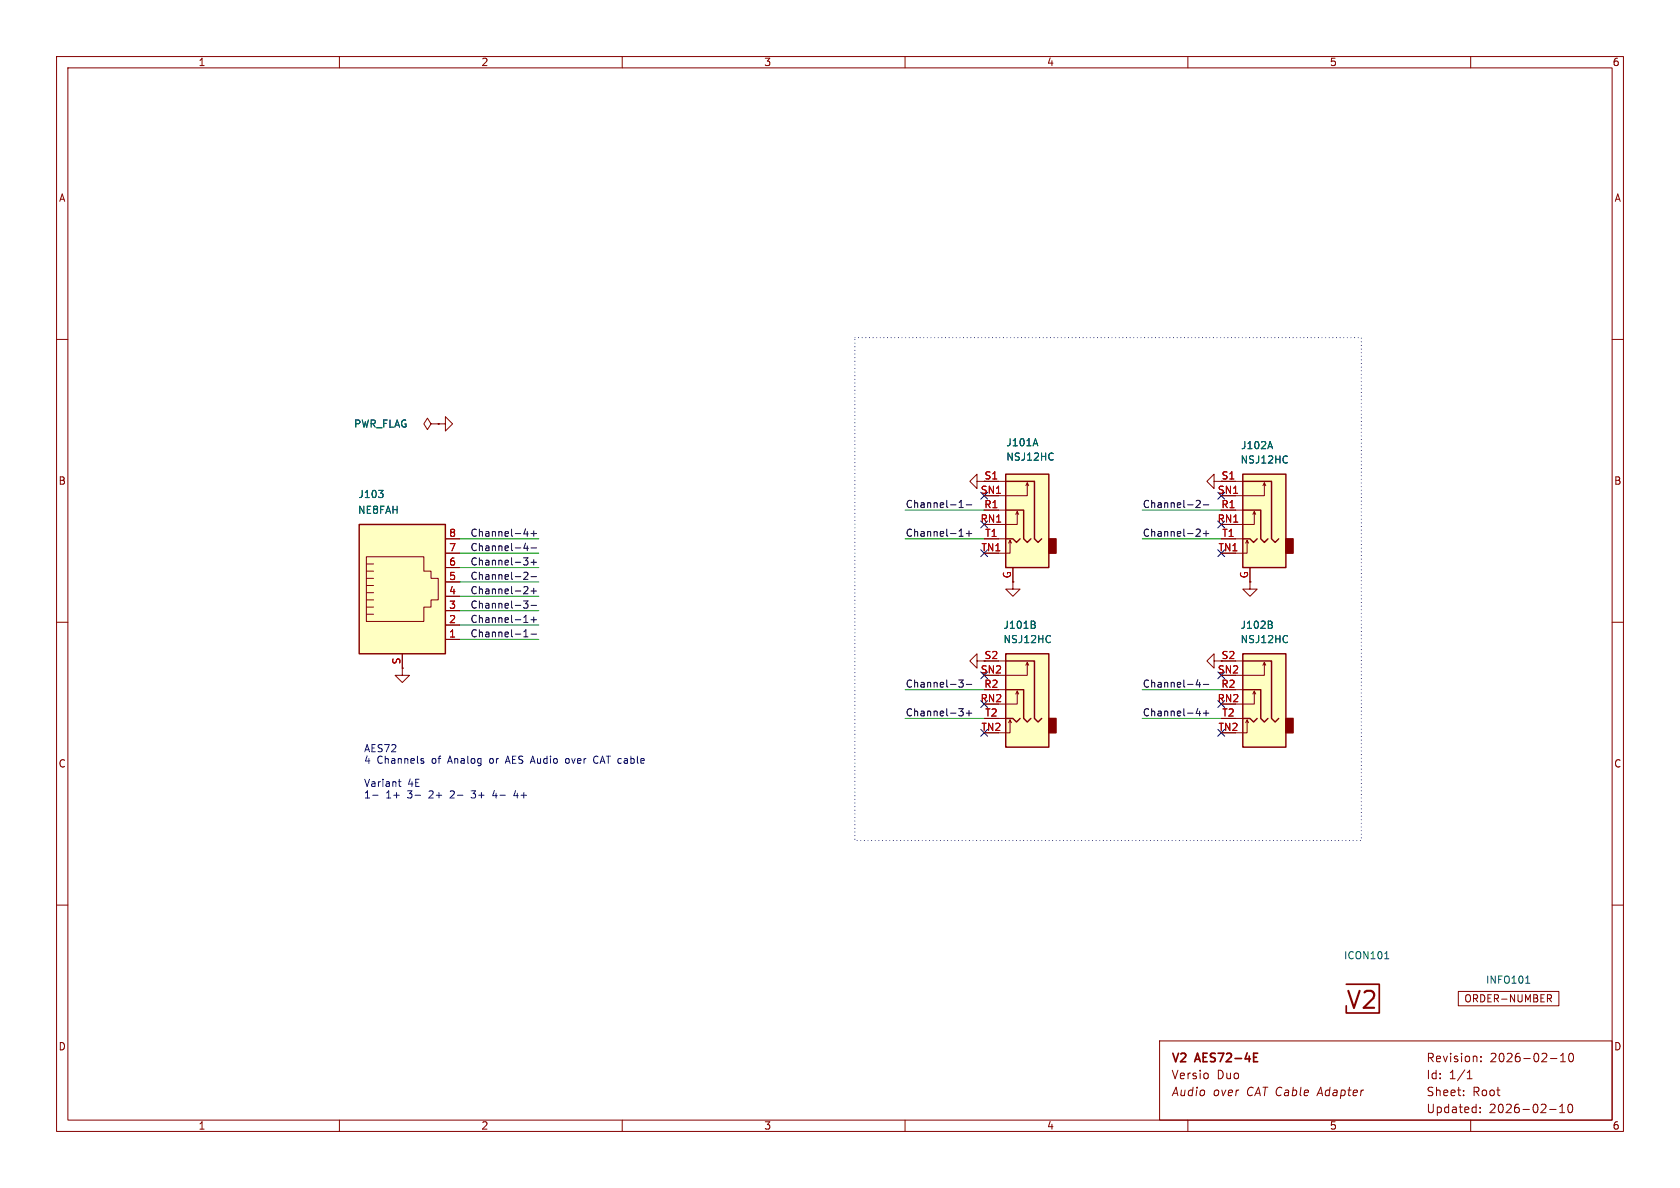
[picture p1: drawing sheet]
<svg xmlns="http://www.w3.org/2000/svg" width="297mm" height="210mm" viewBox="0 0 297 210" stroke-linecap="round" stroke-linejoin="round" font-family="sans-serif">
<g fill="none" stroke="#840000" stroke-width=".18">
<path d="M10 10h277v190h-277zM12 12h273v186h-273zM60 10v2M110 10v2M160 10v2M210 10v2M260 10v2M10 60h2M285 60h2M10 110h2M285 110h2M10 160h2"/>
<path d="M285 160h2M60 198v2M110 198v2M160 198v2M205 184h80v14h-80zM210 198v2M213.5 189.8v.8M258.7 193.6v.1M258.7 192.8v.1M259.4 190.7h.8M259.4 189.6l.4-.4v1.5M260 198v2"/>
<path d="M261.7 196.6v.1M261.7 195.8v.1M261.8 187.6v.1M261.8 186.8v.1M274 196.1h1.1M274.1 187.1h1.1M275.7 196.7h.9M275.7 195.6l.5-.4v1.5M275.9 187.7h.8M275.9 186.6l.4-.4v1.5M277.3 195.3l.2-.1a.81 .81 0 0 1 .6 .6 .81 .81 0 0 1-.3 .8l-.1 .1a.81 .81 0 0 1-.4-1.4zM277.5 186.3l.2-.1a.81 .81 0 0 1 .6 .6 .81 .81 0 0 1-.3 .8l-.2 .1a.81 .81 0 0 1-.3-1.4z"/>
</g>
<path d="M221.6 186.9h.5M221.6 187.7h.7M221.6 186.2h.7" fill="none" stroke="#840000" stroke-width=".3"/>
<path d="M63.5 92.7h15.2v22.9h-15.2z" fill="#ffffc2"/>
<g fill="none" stroke="#840000" stroke-width=".18">
<path d="M64.8 98.4h10.1v2.6h1.3v1.2h1.3v3.8h-1.3v1.3h-1.3v2.6h-10.1zM64.8 99.7h1.2M78.7 95.3h2.6M78.7 97.8h2.6M64.8 103.5h1.2M64.8 104.8h1.2M64.8 106h1.2M64.8 107.3h1.2M64.8 108.6h1.2M64.8 102.2h1.2M64.8 101h1.2M71.1 115.6v2.5"/>
<path d="M78.7 100.3h2.6M78.7 102.9h2.6M78.7 105.4h2.6M78.7 108h2.6M78.7 110.5h2.6M78.7 113h2.6M214.6 116.8v1.3l-1.2-1.3 1.2-1.2v1.2h1.3M221 102.9v1.2h-1.3l1.3 1.3 1.2-1.3h-1.2"/>
</g>
<path d="M63.5 92.7h15.2v22.9h-15.2z" fill="none" stroke="#840000" stroke-width=".25"/>
<path d="M66.9 86.7h.8l-.4 .5M67.6 87.2l.1 .2-.1 .5" fill="none" stroke="#006464" stroke-width=".18"/>
<path d="M219.7 115.6h7.6v16.5h-7.6z" fill="#ffffc2"/>
<path d="M227.3 127h1.3v2.5h-1.3z" fill="#840000" stroke="#840000" stroke-width=".25"/>
<path d="M219.7 115.6h7.6v16.5h-7.6zM219.7 116.8h5.1v10.2l.6 .6 .7-.6M219.7 121.9h3.2v5.1l.6 .6 .7-.6M219.7 127h1.3l.6 .6 .6-.6" fill="none" stroke="#840000" stroke-width=".25"/>
<path d="M218.4 116.8h1.3M223.5 117.1l-.2 .5M223.8 117.6l-.3-.5v2.3h-5.1M218.4 121.9h1.3M218.4 127h1.3M220.5 127.3l-.3 .5M220.7 127.8l-.2-.5v2.2h-2.1M221.7 122.2l-.2 .5M222 122.7l-.3-.5v2.3h-3.3" fill="none" stroke="#840000" stroke-width=".18"/>
<path d="M224.6 110.4l.3 .2v.3l-.2 .2M224.8 109.9l.1 .1-.1 .3" fill="none" stroke="#006464" stroke-width=".18"/>
<path d="M219.7 83.8h7.6v16.5h-7.6z" fill="#ffffc2"/>
<path d="M227.3 95.3h1.3v2.5h-1.3z" fill="#840000" stroke="#840000" stroke-width=".25"/>
<path d="M219.7 83.8h7.6v16.5h-7.6zM219.7 90.2h3.2v5.1l.6 .6 .7-.6M219.7 95.3h1.3l.6 .6 .6-.6M219.7 85.1h5.1v10.2l.6 .6 .7-.6" fill="none" stroke="#840000" stroke-width=".25"/>
<g fill="none" stroke="#840000" stroke-width=".18">
<path d="M214.6 85.1v1.3l-1.2-1.3 1.2-1.3v1.3h5.1M215.9 90.2h3.8M215.9 95.3h3.8M220.5 95.5l-.3 .5M220.7 96l-.2-.5v2.3h-2.1M221.7 90.4l-.2 .5M222 90.9l-.3-.5v2.3h-3.3M223.5 85.3l-.2 .6M223.8 85.9l-.3-.6v2.3h-5.1M71.1 118.1v1.3h-1.3l1.3 1.3 1.3-1.3h-1.3M71.1 118.1h.1M179.1 102.9v1.2h-1.3l1.3 1.3 1.2-1.3h-1.2"/>
<path d="M221 100.3v2.6M257.8 175.3h17.8v2.5h-17.8zM273.6 175.8h.4l.3 .3-.1 .3-.6 .1M273.9 176.5l.4 .6"/>
</g>
<path d="M224.5 78l.5 1.3M244.8 169.5h.7M245 168.4l.2-.2v1.3M269.7 173.8h.7M270 172.7l.1-.2v1.3" fill="none" stroke="#006464" stroke-width=".18"/>
<path d="M238 174h5.8v5.1h-5.8v-1.3" fill="none" stroke="#840000" stroke-width=".3"/>
<path d="M177.8 83.8h7.6v16.5h-7.6z" fill="#ffffc2"/>
<path d="M185.4 95.3h1.3v2.5h-1.3z" fill="#840000" stroke="#840000" stroke-width=".25"/>
<path d="M177.8 83.8h7.6v16.5h-7.6zM177.8 90.2h3.2v5.1l.6 .6 .6-.6M177.8 95.3h1.3l.6 .6 .6-.6M177.8 85.1h5.1v10.2l.6 .6 .6-.6" fill="none" stroke="#840000" stroke-width=".25"/>
<path d="M174 90.2h3.8M174 85.1h3.8M174 95.3h3.8M178.6 95.5l-.3 .5M178.8 96l-.2-.5v2.3h-2.1M179.8 90.4l-.2 .5M180.1 90.9l-.3-.5v2.3h-3.3M181.6 85.3l-.2 .6M181.9 85.9l-.3-.6v2.3h-5.1M179.1 100.3v2.6" fill="none" stroke="#840000" stroke-width=".18"/>
<path d="M183.1 77.5l.4 1.3" fill="none" stroke="#006464" stroke-width=".18"/>
<path d="M177.8 115.6h7.6v16.5h-7.6z" fill="#ffffc2"/>
<path d="M185.4 127h1.3v2.5h-1.3z" fill="#840000" stroke="#840000" stroke-width=".25"/>
<path d="M177.8 115.6h7.6v16.5h-7.6zM177.8 116.8h5.1v10.2l.6 .6 .6-.6M177.8 121.9h3.2v5.1l.6 .6 .6-.6M177.8 127h1.3l.6 .6 .6-.6" fill="none" stroke="#840000" stroke-width=".25"/>
<g fill="none" stroke="#840000" stroke-width=".18">
<path d="M76.2 74.9l-.6-1-.7 1 .7 1 .6-1h1.3M77.5 74.9h.1M77.5 74.9h1.2v-1.2l1.3 1.2-1.3 1.3v-1.3M78.7 95.3h2.6M78.7 97.8h2.6M172.7 85.1v1.3l-1.3-1.3 1.3-1.3v1.3h3.8M174 95.3h2.5M174 90.2h2.5M215.9 95.3h2.5M215.9 85.1h2.5M215.9 90.2h2.5M71.1 118.1h.1"/>
<path d="M71.1 115.6v2.5M78.7 100.3h2.6M78.7 102.9h2.6M78.7 105.4h2.6M78.7 108h2.6M78.7 110.5h2.6M78.7 113h2.6M172.7 116.8v1.3l-1.3-1.3 1.3-1.2v1.2h1.3M176.5 116.8h1.3M179.1 100.3v2.6M181.6 117.1l-.2 .5M181.9 117.6l-.3-.5v2.3h-5.1"/>
<path d="M221 100.3v2.6M176.5 121.9h1.3M176.5 127h1.3M178.6 127.3l-.3 .5M178.8 127.8l-.2-.5v2.2h-2.1M179.8 122.2l-.2 .5M180.1 122.7l-.3-.5v2.3h-3.3"/>
</g>
<path d="M183.1 77.5l.4 1.3M224.5 78l.5 1.3M66.9 86.7h.8l-.4 .5M67.6 87.2l.1 .2-.1 .5M182.7 110.4l.3 .2v.3l-.2 .2M182.8 109.9l.2 .1-.2 .3M224.6 110.4l.3 .2v.3l-.2 .2M224.8 109.9l.1 .1-.1 .3" fill="none" stroke="#006464" stroke-width=".18"/>
<g fill="none" stroke="#0f0f0f" stroke-width=".18">
<path d="M92.5 98.6h.8l-.4 .5 .4 .1v.4l-.2 .3h-.4M92.9 96l-.3 .9h.8M92.9 93.5l-.3 .9h.8M93.2 94v.8M93.2 96.5v.8M93.9 99.4h.9M93.9 94.3h.9M93.9 96.9h.9M94.4 93.8v1M94.4 98.9v1M169.6 89.7h.7M169.6 94.8h.7"/>
<path d="M169.6 88.8l.3-.3v1.2M169.7 93.8l.2-.3v1.3M170.8 89.2h1M170.8 94.3h1M171.3 93.8v1M211.5 88.6l.4-.1 .3 .3-.8 .9h.8M211.6 93.5l.5 .1 .1 .3-.8 .9h.8M212.7 89.2h1M212.7 94.3h1M213.2 93.8v1M92.5 106.2h.8l-.4 .5 .4 .1v.6l-.2 .1-.6-.1M92.6 101.3l.5-.1 .2 .3-.8 .9h.8"/>
<path d="M92.6 112.6h.7M92.6 111.7l.4-.4v1.3M92.6 110h.7M92.7 109.1l.3-.3v1.2M92.8 103.7l.4 .1 .1 .3-.8 .9h.8M93.9 101.9h.9M93.9 104.5h.9M93.9 112.1h.9M93.9 107h.9M93.9 109.6h.9M94.4 104v1M94.4 109.1v.9"/>
<path d="M169.5 125.3h.8l-.4 .5 .3 .1 .1 .4-.3 .3h-.3M169.5 120.2h.8l-.4 .5 .3 .1v.5l-.2 .2-.5-.2M170.8 121h1M170.8 126.1h1M171.3 125.6v1M211.8 120.1l-.3 .9h.8M211.8 125.2l-.3 .9h.8M212.1 120.6v.9M212.1 125.7v.9M212.7 121h1M212.7 126.1h1M213.2 125.6v1"/>
</g>
<g fill="none" stroke="#009600" stroke-width=".18">
<path d="M81.3 95.3h13.9M81.3 97.8h13.9M160 90.2h14M160 95.3h14M201.9 90.2h14M201.9 95.3h14M81.3 113h13.9M81.3 108h13.9M81.3 105.4h13.9M81.3 110.5h13.9M81.3 102.9h13.9M81.3 100.3h13.9"/>
<path d="M160 127h14M160 121.9h14M201.9 127h14M201.9 121.9h14"/>
</g>
<g fill="none" stroke="#000084" stroke-width=".18">
<path d="M173.4 92.1l1.2 1.2M173.4 87l1.2 1.2M173.4 97.2l1.2 1.2M174.6 92.1l-1.2 1.2M174.6 87l-1.2 1.2M174.6 97.2l-1.2 1.2M215.3 92.1l1.2 1.2M215.3 97.2l1.2 1.2M215.3 87l1.2 1.2M216.5 92.1l-1.2 1.2M216.5 97.2l-1.2 1.2M216.5 87l-1.2 1.2"/>
<path d="M173.4 118.8l1.2 1.2M174.6 118.8l-1.2 1.2M215.3 118.8l1.2 1.2M216.5 118.8l-1.2 1.2M173.4 123.9l1.2 1.2M173.4 128.9l1.2 1.2M174.6 123.9l-1.2 1.2M174.6 128.9l-1.2 1.2M215.3 123.9l1.2 1.2M215.3 128.9l1.2 1.2M216.5 123.9l-1.2 1.2M216.5 128.9l-1.2 1.2"/>
</g>
<g fill="none" stroke="#0000c2" stroke-width=".18">
<path d="M70.4 138.2h.5M70.6 137.8v1l.3 .2M74.6 134.5l.3 .1v.2l-.1 .1h-.3M74.6 134.1l.3 .1M83.3 139.8h.8M87.4 139.7l-.3 .9h.8M89.5 134.6h.6M89.8 133.7l-.5 1.2M91.2 139.7l-.3 .9h.7M100.5 134.2l-.3-.1-.2 .2v.5l.2 .1h.3M105.1 134.8l.3 .1 .3-.1M105.7 133.8l-.3-.1-.3 .1"/>
<path d="M65.9 140.6h.9M73.4 140.6h.9M83.3 140.9l.2 .2"/>
</g>
<path d="M151.1 59.7h89.6v88.9h-89.6z" fill="none" stroke="#0000c2" stroke-width=".18" stroke-dasharray="0 .6"/>
<text font-size="4.2" fill="#840000" x="237.8" y="178.8">V2</text>
<g font-size="2.1" fill="#840000">
<text x="207" y="188.2">V2</text>
<text x="207" y="191">Versio</text>
<text x="211.5" y="188.2">AES72-4E</text>
<text x="215.1" y="191">Duo</text>
<text x="252.1" y="188">Revision:</text>
<text x="252.1" y="191">Id:</text>
<text x="256.2" y="191">1/1</text>
<text x="263.4" y="188">2026-02-10</text>
<text x="207" y="194">Audio</text>
<text x="214.4" y="194">over</text>
<text x="220.4" y="194">CAT Cable</text>
<text x="233.2" y="194">Adapter</text>
<text x="252.1" y="197">Updated:</text>
<text x="252.1" y="194">Sheet:</text>
<text x="260.3" y="194">Root</text>
<text x="263.2" y="197">2026-02-10</text>
</g>
<g font-size="1.8" fill="#840000">
<text x="35" y="11.9">1</text>
<text x="85" y="11.9">2</text>
<text x="135" y="11.9">3</text>
<text x="185" y="11.9">4</text>
<text x="235" y="11.9">5</text>
<text x="285" y="11.9">6</text>
<text x="10.3" y="35.9">A</text>
<text x="285.3" y="35.9">A</text>
<text x="10.3" y="85.9">B</text>
<text x="215.9" y="84.8">S1</text>
<text x="285.3" y="85.9">B</text>
<text x="10.3" y="135.9">C</text>
<text x="285.3" y="135.9">C</text>
<text x="258.8" y="177.4">ORDER-NUMBER</text>
<text x="10.3" y="185.9">D</text>
<text x="285.3" y="185.9">D</text>
<text x="35" y="199.9">1</text>
<text x="85" y="199.9">2</text>
<text x="135" y="199.9">3</text>
<text x="185" y="199.9">4</text>
<text x="235" y="199.9">5</text>
<text x="285" y="199.9">6</text>
</g>
<g font-size="1.8" fill="#006464">
<text x="62.5" y="75.8">PWR_FLAG</text>
<text x="177.8" y="79.1">J101A</text>
<text x="177.8" y="81.6">NSJ12HC</text>
<text x="219.2" y="82.1">NSJ12HC</text>
<text x="219.3" y="79.6">J102A</text>
<text x="63.3" y="88.2">J103</text>
<text x="63.2" y="91">NE8FAH</text>
<text x="177.3" y="111.4">J101B</text>
<text x="177.3" y="113.9">NSJ12HC</text>
<text x="219.2" y="111.4">J102B</text>
<text x="219.2" y="113.9">NSJ12HC</text>
<text x="237.5" y="169.8">ICON101</text>
<text x="262.6" y="174.1">INFO101</text>
</g>
<g font-size="1.8" fill="#0f0f0f">
<text x="160" y="89.9">Channel-1-</text>
<text x="201.9" y="89.9">Channel-2-</text>
<text x="83.1" y="95">Channel-4+</text>
<text x="160" y="95">Channel-1+</text>
<text x="201.9" y="95">Channel-2+</text>
<text x="83.1" y="100">Channel-3+</text>
<text x="83.1" y="97.5">Channel-4-</text>
<text x="83.1" y="102.6">Channel-2-</text>
<text x="83.1" y="105.1">Channel-2+</text>
<text x="83.1" y="107.7">Channel-3-</text>
<text x="83.1" y="112.7">Channel-1-</text>
<text x="83.1" y="110.2">Channel-1+</text>
<text x="160" y="121.6">Channel-3-</text>
<text x="201.9" y="121.6">Channel-4-</text>
<text x="160" y="126.7">Channel-3+</text>
<text x="201.9" y="126.7">Channel-4+</text>
</g>
<g font-size="1.8" fill="#a90000">
<text x="173.3" y="87.4">SN1</text>
<text x="173.9" y="89.9">R1</text>
<text x="173.9" y="84.8">S1</text>
<text x="215.2" y="87.4">SN1</text>
<text x="215.8" y="89.9">R1</text>
<text x="79.3" y="95">8</text>
<text x="173.3" y="92.5">RN1</text>
<text x="174.1" y="95">T1</text>
<text x="215.2" y="92.5">RN1</text>
<text x="216" y="95">T1</text>
<text x="79.3" y="97.5">7</text>
<text x="79.3" y="100.1">6</text>
<text x="173.4" y="97.5">TN1</text>
<text x="215.3" y="97.5">TN1</text>
<text x="79.3" y="102.6">5</text>
<text x="79.3" y="105.2">4</text>
<text x="79.3" y="107.7">3</text>
<text x="178.8" y="102.3" transform="rotate(-90 178.8 102.3)">G</text>
<text x="220.7" y="102.3" transform="rotate(-90 220.7 102.3)">G</text>
<text x="79.3" y="110.2">2</text>
<text x="79.3" y="112.8">1</text>
<text x="70.9" y="117.5" transform="rotate(-90 70.9 117.5)">S</text>
<text x="173.3" y="119.1">SN2</text>
<text x="173.9" y="116.6">S2</text>
<text x="215.2" y="119.1">SN2</text>
<text x="215.9" y="116.6">S2</text>
<text x="173.3" y="124.2">RN2</text>
<text x="173.9" y="121.7">R2</text>
<text x="215.2" y="124.2">RN2</text>
<text x="215.8" y="121.7">R2</text>
<text x="173.4" y="129.3">TN2</text>
<text x="174.1" y="126.7">T2</text>
<text x="215.3" y="129.3">TN2</text>
<text x="216" y="126.7">T2</text>
</g>
<g font-size="1.8" fill="#0000c2">
<text x="64.3" y="133.2">AES72</text>
<text x="64.3" y="135.2">4</text>
<text x="66.6" y="135.2">Channels</text>
<text x="76.5" y="135.2">of</text>
<text x="79.5" y="135.2">Analog</text>
<text x="87" y="135.2">or</text>
<text x="90.1" y="135.2">AES Audio</text>
<text x="101.1" y="135.2">over</text>
<text x="106.2" y="135.2">CAT cable</text>
<text x="64.3" y="139.3">Variant</text>
<text x="64.3" y="141.4">1-</text>
<text x="68.2" y="141.4">1+</text>
<text x="72.1" y="139.3">4E</text>
<text x="72.2" y="141.4">3-</text>
<text x="76.1" y="141.4">2+</text>
<text x="80.1" y="141.4">2-</text>
<text x="84" y="141.4">3+</text>
<text x="88" y="141.4">4-</text>
<text x="91.9" y="141.4">4+</text>
</g>
</svg>
